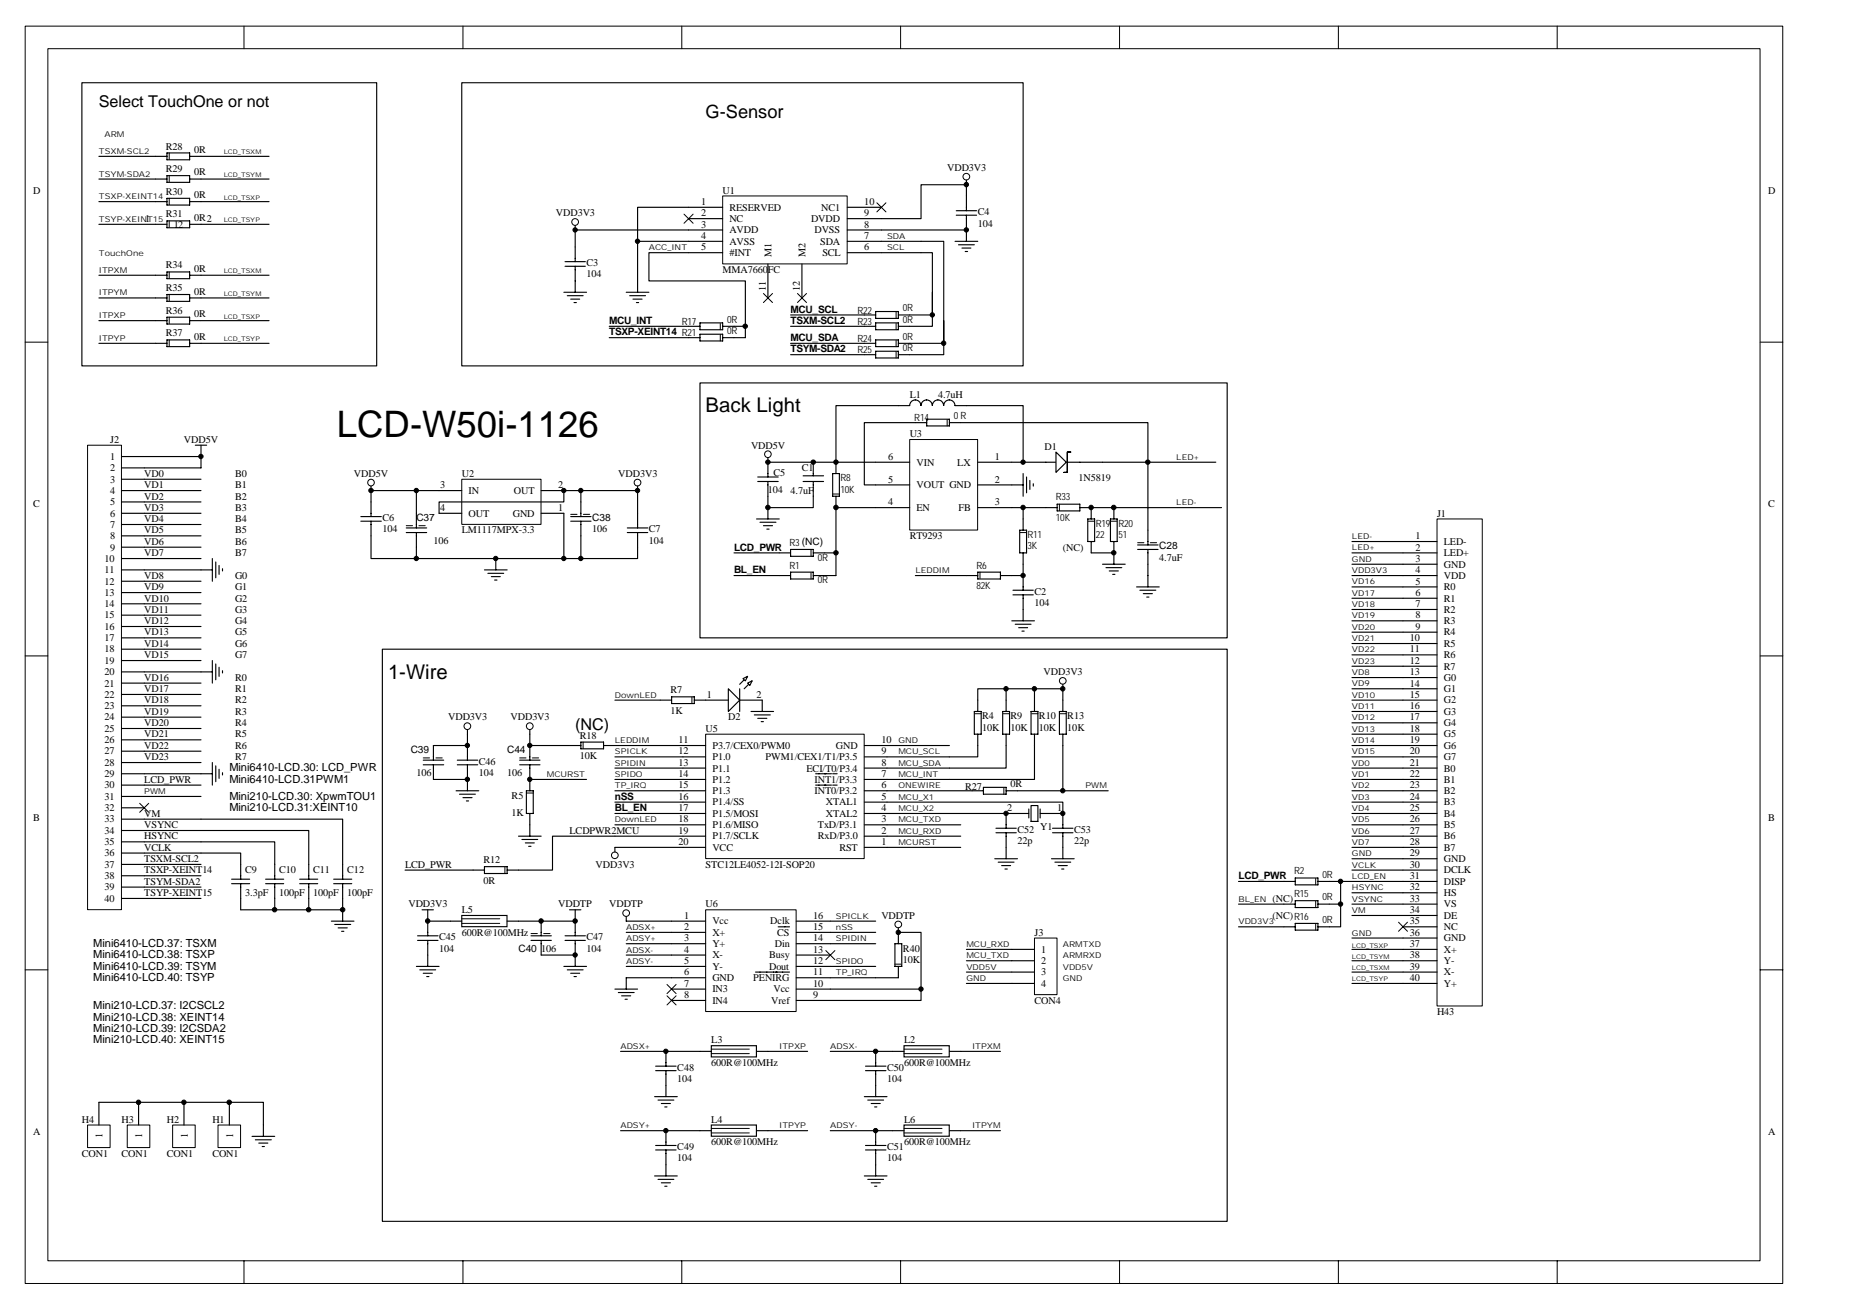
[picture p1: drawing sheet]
<svg xmlns="http://www.w3.org/2000/svg" width="297mm" height="210mm" viewBox="0 0 297 210" stroke-linecap="round" stroke-linejoin="round" font-family="sans-serif">
<g fill="none" stroke="#000" stroke-width=".16">
<path d="M4 4.2h282.1v201.7h-282.1zM7.7 7.8h274.7v194.4h-274.7zM39.2 4.2v3.6M74.3 4.2v3.6M109.4 4.2v3.6M144.5 4.2v3.6M179.7 4.2v3.6M214.8 4.2v3.6M249.9 4.2v3.6M4 54.9h3.7M282.5 54.9h3.6M4 105.2h3.7"/>
<path d="M282.5 105.2h3.6M4 155.6h3.7M282.5 155.6h3.6M39.2 202.3v3.6M74.3 202.3v3.6M109.4 202.3v3.6M144.5 202.3v3.6M179.7 202.3v3.6M214.8 202.3v3.6M249.9 202.3v3.6"/>
</g>
<g fill="none" stroke="#000" stroke-width=".18">
<path d="M31.3 71.4h1.9M32.3 71.4v1.8M32.3 91.4h1.8M34.1 89.6v3.6M34.6 90.1v2.6M35.2 90.7v1.4M35.7 91.2v.4M32.3 107.8h1.8M34.1 106v3.6M34.6 106.5v2.6M35.2 107v1.5M35.7 107.6v.3"/>
<path d="M32.3 124.1h1.8M34.1 122.3v3.6M34.6 122.9v2.5M35.2 123.4v1.5M35.7 124v.3M38.6 138.7v2.3M44.1 138.7v2.3M49.5 138.7v2.3M55 138.7v2.3M37.2 141h2.9M37.2 141.8h2.9M38.6 141.8v2.3"/>
<path d="M38.6 145.9h16.4v1.9M42.6 141h2.9M42.6 141.8h2.9M44.1 141.8v2.3M48.1 141h2.9M48.1 141.8h2.9M49.5 141.8v2.3M53.2 147.8h3.6M53.5 141h2.9M53.5 141.8h2.9M53.7 148.3h2.6M54.3 148.8h1.4"/>
<path d="M54.8 149.4h.4M55 141.8v2.3"/>
</g>
<path d="M14.1 71.4h5.4v74.5h-5.4z" fill="#fff"/>
<path d="M14.1 71.4h5.4v74.5h-5.4zM22.4 128.9l1.5 1.4M23.9 128.9l-1.5 1.4" fill="none" stroke="#000" stroke-width=".16"/>
<g fill="none" stroke="#000" stroke-width=".18">
<path d="M19.5 73.2h12.8v1.9h-12.8M19.5 76.9h12.8M19.5 78.7h12.8M19.5 80.5h12.8M19.5 82.3h12.8M19.5 84.1h12.8M19.5 86h12.8M19.5 87.8h12.8M19.5 89.6h12.8M19.5 91.4h12.8M19.5 93.2h12.8M19.5 95.1h12.8"/>
<path d="M19.5 96.9h12.8M19.5 98.7h12.8M19.5 100.5h12.8M19.5 102.3h12.8M19.5 104.1h12.8M19.5 106h12.8M19.5 107.8h12.8M19.5 109.6h12.8M19.5 111.4h12.8M19.5 113.2h12.8M19.5 115h12.8M19.5 116.9h12.8"/>
<path d="M19.5 118.7h12.8M19.5 120.5h12.8M19.5 122.3h12.8M19.5 124.1h12.8M19.5 125.9h12.8M19.5 127.8h3.7M19.5 129.6h3.7M19.5 131.4h12.8M19.5 133.2h12.8M19.5 135h12.8M19.5 136.8h12.8M19.5 138.7h12.8"/>
<path d="M19.5 140.5h12.8M19.5 142.3h12.8M19.5 144.1h12.8"/>
</g>
<path d="M35 180.5h3.6v3.6h-3.6z" fill="#fff"/>
<path d="M35 180.5h3.6v3.6h-3.6z" fill="none" stroke="#000" stroke-width=".16"/>
<path d="M36.8 176.8v3.7" fill="none" stroke="#000" stroke-width=".18"/>
<path d="M27.7 180.5h3.6v3.6h-3.6z" fill="#fff"/>
<path d="M27.7 180.5h3.6v3.6h-3.6z" fill="none" stroke="#000" stroke-width=".16"/>
<path d="M29.5 176.8v3.7" fill="none" stroke="#000" stroke-width=".18"/>
<path d="M14.1 180.5h3.6v3.6h-3.6z" fill="#fff"/>
<path d="M14.1 180.5h3.6v3.6h-3.6z" fill="none" stroke="#000" stroke-width=".16"/>
<path d="M15.9 176.8v3.7" fill="none" stroke="#000" stroke-width=".18"/>
<path d="M20.4 180.5h3.6v3.6h-3.6z" fill="#fff"/>
<g fill="none" stroke="#000" stroke-width=".16">
<path d="M20.4 180.5h3.6v3.6h-3.6z"/>
<circle cx="123.2" cy="72.9" r=".53"/>
</g>
<g fill="none" stroke="#000" stroke-width=".18">
<path d="M121.6 77.2h3.3M121.6 76.5h3.3M123.2 74.1h17.3M123.2 73.4v3.1M123.2 77.2v6M128.9 77.2h3.3M128.9 76.3h3.3M130.5 77.2v4.2h-7.3M130.5 74.1v2.2M133.6 76h1.1v3.6h-1.1zM134.2 79.6v1.8M146 65a.9 .9 0 0 1 .9-.8 .9 .9 0 0 1 .9 .8 .91 .91 0 0 1 .9-.8 .91 .91 0 0 1 .9 .8"/>
<path d="M146 65.1h-11.8v10.9M149.6 65a.9 .9 0 0 1 .9-.8 .9 .9 0 0 1 .9 .8M151.4 65a.9 .9 0 0 1 .9-.8 .9 .9 0 0 1 .9 .8M153.3 65.1h10.9v9h-1.8M162.4 77.8h1.8M164.2 76v3.6M164.2 74.1h12.7M164.7 76.5v2.6M165.3 77.1v1.4M165.8 77.6v.4M121.4 83.2h3.6M122 83.8h2.5"/>
<path d="M122.5 84.3h1.5M123.1 84.9h.3M140.5 81.4h-6.3v7.3M162.4 99.6h3.6M164.2 97.8v1.8M162.9 100.1h2.6M163.5 100.7h1.4M164 101.2h.4M23.2 127.8h9.1M32.3 136.8h6.3v1.9M32.3 135h11.8v3.7M32.3 133.2h17.2v5.5"/>
<path d="M32.3 131.4h22.7v7.3M22.2 176.8v3.7M40.4 182.3h3.7M41 182.8h2.5M41.5 183.4h1.5M42.1 183.9h.3M42.3 180.5v1.8"/>
</g>
<path d="M133.6 79.2h1.1" fill="none" stroke="#000" stroke-width=".16" stroke-dasharray="1 1 1 1 1 1 1 1"/>
<g fill="#fff" stroke="#000" stroke-width=".18">
<path d="M169.5 72.5l1.6 1.6-1.6 1.7z"/>
<path d="M171.3 72.5v3.3h-.6h.6v-3.3h.5z" fill-rule="evenodd"/>
</g>
<g fill="none" stroke="#000" stroke-width=".18">
<path d="M59.5 78v4.9M59.5 78.7h11M66.8 78.7v3.6M90.5 78.7h11.8M93.2 78.7v1.8M102.3 78v6.7M176.9 74.1h18.2M184.2 74.1v10.9M57.9 83.6h3.3M57.9 82.9h3.3M59.5 83.6v6h7.3M66.8 87.8v1.8"/>
<path d="M77.7 91.4h3.7M78.3 92h2.5M78.8 92.5h1.5M79.4 93h.4M79.6 89.6v1.8M93.2 86v3.6M100.7 85.4h3.2M100.7 84.7h3.2M102.3 85.4v4.2h-35.5M162.4 81.4h7.2M163.6 85h1.1v3.7h-1.1zM164.2 81.4v3.6"/>
<path d="M164.2 88.7v3.6M169.6 80.9h3.7v1.1h-3.7zM173.3 81.4h22.7M174.6 83.2h1.1v3.7h-1.1zM175.1 86.9v1.8h3.6M175.1 81.4v1.8M176.9 90.5h3.7M177.5 91.1h2.5M178 91.6h1.5M178.2 83.2h1.1v3.7h-1.1zM178.6 92.1h.3M178.7 81.4v1.8"/>
<path d="M178.7 86.9v3.6M182.4 94.1h3.6M182.9 94.7h2.6M183.5 95.2h1.4M184 95.8h.4M184.2 90.5v3.6"/>
</g>
<path d="M164.7 85.4h-1.1M170 80.9v1.1M175.7 83.6h-1.1M179.3 83.6h-1.1" fill="none" stroke="#000" stroke-width=".16" stroke-dasharray="1 1 1 1 1 1 1 1"/>
<g fill="none" stroke="#000" stroke-width=".16">
<circle cx="59.5" cy="77.4" r=".53"/>
<circle cx="102.3" cy="77.4" r=".54"/>
</g>
<path d="M74.1 76.9h12.7v7.2h-12.7z" fill="#fff"/>
<path d="M74.1 76.9h12.7v7.2h-12.7z" fill="none" stroke="#000" stroke-width=".16"/>
<path d="M70.5 78.7h3.6M86.8 78.7h3.7v1.8h-20v1.8h3.6M86.8 82.3h3.7v7.3M117.8 88.7h9.1M126.9 88.1h3.6v1.1h-3.6zM130.5 88.7h1.8" fill="none" stroke="#000" stroke-width=".18"/>
<path d="M130.2 89.2v-1.1" fill="none" stroke="#000" stroke-width=".16" stroke-dasharray="1 1 1 1 1 1 1 1"/>
<path d="M113.3 146h14.5v16.3h-14.5z" fill="#fff"/>
<g fill="none" stroke="#000" stroke-width=".16">
<path d="M113.2 145.9h14.6v16.4h-14.6z"/>
<circle cx="100.5" cy="146.5" r=".54"/>
<circle cx="144.2" cy="148.3" r=".54"/>
</g>
<g fill="none" stroke="#000" stroke-width=".18">
<path d="M98.7 158.7h3.6M99.2 159.2h2.6M99.8 159.7h1.4M100.5 147v.8h12.7M100.5 149.6h12.7M100.5 151.4h12.7M100.5 153.2h12.7M100.5 155h12.7M107.8 158.7h5.4M113.2 156.8h-12.7v1.9M121.2 155.9h5.5M124.9 148.7h1.8"/>
<path d="M127.8 147.8h12.7M127.8 149.6h12.7M127.8 151.4h12.7M127.8 153.2h5.4M127.8 155h12.7M127.8 156.8h12.7M127.8 158.7h5.4M144.2 148.8v.8M100.3 160.3h.4M107.8 160.5h5.4M127.8 160.5h16.4"/>
</g>
<path d="M113.3 117.8h25.4v19.9h-25.4z" fill="#fff"/>
<g fill="none" stroke="#000" stroke-width=".16">
<path d="M113.2 117.8h25.5v19.9h-25.5z"/>
<circle cx="75" cy="116.5" r=".54"/>
<circle cx="85" cy="116.5" r=".54"/>
<circle cx="98.7" cy="137.2" r=".54"/>
</g>
<g fill="none" stroke="#000" stroke-width=".18">
<path d="M69.6 119.6h5.4M75 117.1v.7M85 117.1v.7M98.7 119.6h14.5M113.2 112.3h3.7M118.7 112.3h3.6M138.7 119.6h13.7M69.6 125h5.4v1.9M73.2 126.9h3.6M73.7 127.4h2.6M74.3 128h1.5M74.8 128.5h.4"/>
<path d="M83.2 134.1h3.6M83.8 134.7h2.5M84.3 135.2h1.4M84.8 135.8h.4M85 125h9.1M85 132.3v1.8M98.7 134.1h14.5M98.7 132.3h14.5M98.7 130.5h14.5M98.7 128.7h14.5M98.7 126.9h14.5M98.7 125h14.5"/>
<path d="M98.7 123.2h14.5M98.7 121.4h14.5M113.2 135.9h-14.5v.8M130.9 125.9h2.5M130.9 124.1h2.5M133.6 125.9h.7M133.6 124.1h.7M138.7 128.7h31.9v1.8h-3.7M138.7 135.9h15.5M138.7 134.1h15.5M138.7 132.3h15.5M138.7 130.5h26.4"/>
<path d="M138.7 126.9h3.6M138.7 125h3.6M138.7 123.2h3.6M138.7 121.4h13.7M159.6 137.8h3.7M160.2 138.3h2.5M160.7 138.9h1.5M161.3 139.4h.3M161.5 135.9v1.9M165.1 129.8v1.4M165.5 129.2h1.1v2.6h-1.1zM166.9 129.8v1.4"/>
<path d="M168.7 137.8h3.7M169.3 138.3h2.5M169.8 138.9h1.5M170.4 139.4h.3M170.6 135.9v1.9"/>
</g>
<path d="M116.9 110.5l1.8 1.8-1.8 1.8z" fill="#fff" stroke="#000" stroke-width=".18"/>
<path d="M120 108.5l-1.3 1.3M120.7 109.2l-1.3 1.3" fill="none" stroke="#000" stroke-width=".18"/>
<g fill="#fff" stroke="#000" stroke-width=".18">
<path d="M120 109.6l.7-.4-.4 .8z"/>
<path d="M119.2 108.9l.8-.4-.4 .7z"/>
</g>
<g fill="none" stroke="#000" stroke-width=".18">
<path d="M118.7 110.5v3.6M120.5 114.1h3.6M121 114.7h2.6M121.6 115.2h1.5M122.1 115.8h.4M122.3 112.3v1.8M66.8 155h3.7M67.4 155.6h2.5M67.7 145.9h1.9M67.9 156.1h1.5M68.5 156.7h.3M68.6 145.9v1.9h5.5"/>
<path d="M68.6 153.2v1.8M74.1 146.9h7.3v1.8h-7.3zM86.8 153.2h5.5v1.8M90.5 155h3.6M91 155.6h2.6M91.4 145.9h1.8M91.6 156.1h1.4M92.1 156.7h.4M92.3 145.9v1.9h-10.9M99.6 168.7h14.5M105 175.9h3.7M105.6 176.5h2.5"/>
<path d="M106.1 177h1.5M106.7 177.6h.3M106.9 174.1v1.8M114.1 167.7h7.3v1.8h-7.3zM121.4 168.7h8.2M133.2 168.7h11.9M138.7 175.9h3.6M139.3 176.5h2.5M139.8 177h1.5M140.4 177.6h.3M140.5 174.1v1.8M145.1 167.7h7.2v1.8h-7.2z"/>
<path d="M152.4 168.7h8.1M99.6 181.4h14.5M105 188.6h3.7M105.6 189.2h2.5M106.1 189.7h1.5M106.7 190.3h.3M106.9 186.8v1.8M114.1 180.5h7.3v1.8h-7.3zM121.4 181.4h8.2M133.2 181.4h11.9M138.7 188.6h3.6M139.3 189.2h2.5"/>
<path d="M139.8 189.7h1.5M140.4 190.3h.3M140.5 186.8v1.8M145.1 180.5h7.2v1.8h-7.2zM152.4 181.4h8.1"/>
</g>
<path d="M74.1 147.4h7.3M74.1 148.1h7.3M114.1 168.3h7.3M114.1 169h7.3M145.1 168.3h7.3M145.1 169h7.3M114.1 181h7.3M114.1 181.7h7.3M145.1 181h7.3M145.1 181.7h7.3" fill="none" stroke="#000" stroke-width=".16" stroke-dasharray="6.1 2"/>
<path d="M166 150.5h3.6v9.1h-3.6z" fill="#fff"/>
<g fill="none" stroke="#000" stroke-width=".16">
<path d="M107 159.7l1.5 1.5M107 157.9l1.5 1.5M108.5 159.7l-1.5 1.5M108.5 157.9l-1.5 1.5M132.5 152.5l1.5 1.4M134 152.5l-1.5 1.4M166 150.5h3.6v9.1h-3.6z"/>
<circle cx="170.6" cy="109.2" r=".54"/>
</g>
<g fill="none" stroke="#000" stroke-width=".18">
<path d="M13.1 13.3h47.3v45.4h-47.3zM15.9 25.1h10.9M15.9 28.7h10.9M15.9 32.3h10.9M15.9 36h10.9M26.8 24.5h3.6v1.1h-3.6zM26.8 28.2h3.6v1.1h-3.6zM26.8 31.8h3.6v1.1h-3.6zM26.8 35.4h3.6v1.1h-3.6zM30.4 25.1h12.8M30.4 28.7h12.8M30.4 32.3h12.8"/>
<path d="M30.4 36h12.8M15.9 44.2h10.9M15.9 47.8h10.9M15.9 51.4h10.9M15.9 55.1h10.9M26.8 43.6h3.6v1.1h-3.6zM26.8 47.2h3.6v1.1h-3.6zM26.8 50.9h3.6v1.1h-3.6zM26.8 54.5h3.6v1.1h-3.6zM30.4 44.2h12.8M30.4 47.8h12.8M30.4 51.4h12.8"/>
<path d="M30.4 55.1h12.8M65.2 85.4h3.3M65.2 84.7h3.3M66.8 82.3v2.4M66.8 85.4v2.4M91.6 83.6h3.2M91.6 82.9h3.2M93.2 80.5v2.4M93.2 83.6v2.4M117.8 92.3h9.1M126.9 91.8h3.6v1.1h-3.6zM132.3 88.7h1.9v3.6h-3.7"/>
<path d="M146.9 92.3h10M156.9 91.8h3.6v1.1h-3.6zM160.5 92.3h3.7v2.4M162.6 95.4h3.2M162.6 94.7h3.2M164.2 95.4v2.4M182.6 88.1h3.2M182.6 87.4h3.2M184.2 85v2.4M184.2 88.1v2.4M69.6 119.6v2.3M75 117.8v4.1"/>
<path d="M85 117.8v4.1M85 119.6h8.2M93.2 119h3.7v1.1h-3.7zM96.9 119.6h1.8M98.7 112.3h9.1M107.8 111.8h3.6v1.1h-3.6zM111.4 112.3h1.8M156.4 114.1h1.1v3.7h-1.1zM156.9 112.3v1.8M156.9 117.8v1.8M170 114.1h1.1v3.7h-1.1zM170.6 109.8v.7"/>
<path d="M170.6 112.3v1.8M170.6 117.8v1.8M65 139.6h12.7M67.9 122.7h3.3M67.9 121.9h3.3M69.6 122.7v2.3M73.4 122.7h3.3M73.4 121.9h3.3M75 122.7v2.3M77.7 139h3.7v1.1h-3.7zM83.4 122.7h3.3M83.4 121.9h3.3"/>
<path d="M84.5 126.9h1.1v3.6h-1.1zM85 122.7v4.2M85 130.5v1.8M98.7 134.1h-10v5.5h-7.3M142.3 126.9h15.5M142.3 123.2h10.1M157.8 126.3h3.7v1.1h-3.7zM159.8 133.6h3.3M159.8 132.9h3.3M161.5 126.9h1.8M161.5 130.5v2.4M161.5 133.6v2.3"/>
<path d="M168.9 133.6h3.3M168.9 132.9h3.3M170.6 130.5v2.4M170.6 133.6v2.3M38.6 144.1v1.8M44.1 144.1v1.8M49.5 144.1v1.8M55 144.1v1.8M67 150.9h3.3M67 150.1h3.3M68.6 147.8v2.3M68.6 150.9v2.3"/>
<path d="M85.2 150.9h3.3M85.2 150.1h3.3M86.8 147.8v2.3M86.8 150.9v2.3M90.7 150.9h3.2M90.7 150.1h3.2M92.3 147.8v2.3M92.3 150.9v2.3M143.6 151.4h1.1v3.6h-1.1zM144.2 151.4v-1.8h3.6v9.1h-14.6M144.2 155v1.8h-3.7M147.8 158.7v1.8h-3.6"/>
<path d="M155.1 152.3h10.9M155.1 154.1h10.9M155.1 155.9h10.9M155.1 157.8h10.9M15.9 176.8h26.4v3.7M105.2 171.7h3.3M105.2 171h3.3M106.9 168.7v2.3M106.9 171.7v2.4M138.9 171.7h3.3M138.9 171h3.3M140.5 168.7v2.3"/>
<path d="M140.5 171.7v2.4M105.2 184.5h3.3M105.2 183.7h3.3M106.9 181.4v2.3M106.9 184.5v2.3M138.9 184.5h3.3M138.9 183.7h3.3M140.5 181.4v2.3M140.5 184.5v2.3"/>
</g>
<g fill="none" stroke="#000" stroke-width=".16" stroke-dasharray="1 1 1 1 1 1 1 1">
<path d="M27.2 24.5v1.1M27.2 28.2v1.1M27.2 31.8v1.1M27.2 35.4v1.1M27.2 43.6v1.1M27.2 47.2v1.1M27.2 50.9v1.1M27.2 54.5v1.1M65.2 84.3h3.3M91.6 82.5h3.2M130.2 92.9v-1.1M157.3 91.8v1.1"/>
<path d="M182.6 87.1h3.2M93.6 119v1.1M111 112.9v-1.1M157.5 114.5h-1.1M171.1 114.5h-1.1M67.9 121.6h3.3M83.4 121.6h3.3M85.6 127.2h-1.1M161.1 127.4v-1.1M81 140.1v-1.1M85.2 149.8h3.3M143.6 154.7h1.1"/>
</g>
<path d="M230.6 83.3h7.3v78.1h-7.3z" fill="#fff"/>
<path d="M230.6 83.2h7.3v78.2h-7.3zM224.4 147.9l1.5 1.5M225.9 147.9l-1.5 1.5" fill="none" stroke="#000" stroke-width=".16"/>
<g fill="none" stroke="#000" stroke-width=".18">
<path d="M217 86.9h13.6M217 88.7h13.6M217 90.5h13.6M217 92.3h13.6M217 94.1h13.6M217 96h13.6M217 97.8h13.6M217 99.6h13.6M61.4 104.1h135.5v91.8h-135.5zM217 101.4h13.6M217 103.2h13.6M217 105.1h13.6"/>
<path d="M217 106.9h13.6M217 108.7h13.6M217 110.5h13.6M217 112.3h13.6M217 114.1h13.6M217 116h13.6M217 117.8h13.6M217 119.6h13.6M142.3 125h10.1M217 121.4h13.6M217 123.2h13.6M217 125h13.6"/>
<path d="M217 126.9h13.6M217 128.7h13.6M217 130.5h13.6M217 132.3h13.6M217 134.1h13.6M217 135.9h13.6M217 137.8h13.6M217 139.6h13.6M198.8 141.4h9.1M207.9 140.8h3.6v1.1h-3.6zM211.5 141.4h19.1M217 143.2h13.6"/>
<path d="M217 145h13.6M217 146.9h13.6M217 150.5h13.6M217 152.3h13.6M217 154.1h13.6M217 155.9h13.6M217 157.8h13.6M225.1 148.7h5.5"/>
</g>
<g fill="#000" stroke="#000" stroke-width=".16">
<circle cx="32.2" cy="73.2" r=".35"/>
<circle cx="59.5" cy="78.7" r=".36"/>
<circle cx="66.8" cy="78.7" r=".35"/>
<circle cx="90.5" cy="78.7" r=".35"/>
<circle cx="93.2" cy="78.7" r=".35"/>
<circle cx="102.3" cy="78.7" r=".35"/>
<circle cx="123.2" cy="74.1" r=".36"/>
<circle cx="130.5" cy="74.1" r=".36"/>
<circle cx="66.8" cy="89.6" r=".35"/>
<circle cx="79.5" cy="89.6" r=".35"/>
<circle cx="90.5" cy="89.6" r=".35"/>
<circle cx="93.2" cy="89.6" r=".35"/>
<circle cx="123.2" cy="81.4" r=".36"/>
<circle cx="134.2" cy="88.7" r=".36"/>
<circle cx="164.2" cy="81.4" r=".36"/>
<circle cx="164.2" cy="92.3" r=".35"/>
<circle cx="75" cy="119.6" r=".35"/>
<circle cx="85" cy="119.6" r=".35"/>
<circle cx="75" cy="125" r=".35"/>
<circle cx="85" cy="125" r=".35"/>
<circle cx="161.4" cy="130.5" r=".35"/>
<circle cx="170.5" cy="130.5" r=".35"/>
<circle cx="44.1" cy="145.9" r=".36"/>
<circle cx="49.5" cy="145.9" r=".36"/>
<circle cx="55" cy="145.9" r=".36"/>
<circle cx="68.6" cy="147.7" r=".36"/>
<circle cx="86.8" cy="147.7" r=".36"/>
<circle cx="92.3" cy="147.7" r=".36"/>
<circle cx="92.3" cy="153.2" r=".35"/>
<circle cx="144.1" cy="149.6" r=".36"/>
<circle cx="147.8" cy="158.7" r=".35"/>
<circle cx="22.2" cy="176.8" r=".36"/>
<circle cx="29.5" cy="176.8" r=".36"/>
<circle cx="36.8" cy="176.8" r=".36"/>
<circle cx="106.9" cy="168.6" r=".35"/>
<circle cx="140.5" cy="168.6" r=".35"/>
<circle cx="106.9" cy="181.4" r=".35"/>
<circle cx="140.5" cy="181.4" r=".35"/>
</g>
<path d="M211.1 141.9v-1.1" fill="none" stroke="#000" stroke-width=".16" stroke-dasharray="1 1 1 1 1 1 1 1"/>
<path d="M116 31.5h20v10.8h-20z" fill="#fff"/>
<g fill="none" stroke="#000" stroke-width=".16">
<path d="M109.8 34.4l1.4 1.4M111.2 34.4l-1.4 1.4M116 31.4h20v10.9h-20zM140.7 32.5l1.5 1.5M142.2 32.5l-1.5 1.5M122.5 47.1l1.5 1.4M124 47.1l-1.5 1.4M128 47.1l1.4 1.4M129.4 47.1l-1.4 1.4"/>
<circle cx="92.3" cy="35.6" r=".54"/>
<circle cx="155.1" cy="28.3" r=".54"/>
</g>
<g fill="none" stroke="#000" stroke-width=".18">
<path d="M74.1 13.3h90.1v45.4h-90.1zM92.3 36.2v.7M102.3 38.7h13.7M110.5 35.1h5.5M116 33.3h-13.7v13.6M116 36.9h-23.7v5.1M136 33.3h5.4M136 36.9h19.1M136 38.7h11.8M153.3 38.7h3.6M153.5 34.5h3.2M153.5 33.8h3.2"/>
<path d="M153.8 39.3h2.6M154.4 39.8h1.4M155.1 29.6h-7.3v5.5h-11.8M155.1 28.9v4.9M155.1 34.5v4.2M90.5 46.9h3.6M90.7 42.7h3.2M90.7 42h3.2M91 47.4h2.6M91.6 48h1.4M92.1 48.5h.4M92.3 42.7v4.2"/>
<path d="M100.5 46.9h3.6M101 47.4h2.6M101.6 48h1.4M102.1 48.5h.4M110.5 40.5h5.5M123.2 42.4v5.4M128.7 42.4v5.4M136 40.5h11.8M154.9 40.3h.4M112.3 61.4h84.6v40.9h-84.6zM156.9 119.6v1.8h-4.5M156.9 112.3v-1.8h13.7v1.8"/>
<path d="M160.9 114.1h1.1v3.7h-1.1zM161.5 117.8v5.4h-9.1M161.5 110.5v3.6M165.5 114.1h1.1v3.7h-1.1zM166 117.8v7.2h-13.6M166 110.5v3.6M170.6 119.6v7.3h-7.3M170.6 126.9h7.2"/>
</g>
<g fill="#000" stroke="#000" stroke-width=".16">
<circle cx="92.3" cy="36.9" r=".35"/>
<circle cx="102.3" cy="38.7" r=".35"/>
<circle cx="155.1" cy="29.6" r=".36"/>
<circle cx="155.1" cy="36.9" r=".35"/>
<circle cx="161.4" cy="110.5" r=".36"/>
<circle cx="166" cy="110.5" r=".36"/>
<circle cx="170.5" cy="110.5" r=".36"/>
<circle cx="170.5" cy="126.8" r=".35"/>
</g>
<path d="M162 114.5h-1.1M166.6 114.5h-1.1" fill="none" stroke="#000" stroke-width=".16" stroke-dasharray="1 1 1 1 1 1 1 1"/>
<path d="M146 70.5h10.9v14.5h-10.9z" fill="#fff"/>
<path d="M146 70.5h10.9v14.5h-10.9z" fill="none" stroke="#000" stroke-width=".16"/>
<g fill="none" stroke="#000" stroke-width=".18">
<path d="M147.8 38.7h3.6v16.4h-7.2M97.8 52.3h14.5M97.8 54.2h14.5M110.5 40.5h-6.4v4.6h15.5v9.1h-3.6M112.3 51.8h3.7v1.1h-3.7zM112.3 53.6h3.7v1.1h-3.7zM116 52.3h3.6M126.9 50.5h13.6M126.9 52.3h13.6M126.9 55.1h13.6M126.9 56.9h13.6M140.5 50h3.7v1.1h-3.7z"/>
<path d="M140.5 51.8h3.7v1.1h-3.7zM140.5 54.5h3.7v1.1h-3.7zM140.5 56.3h3.7v1.1h-3.7zM147.8 40.5h1.8v10h-5.4M149.6 46.9v5.4h-5.4M151.4 51.4v5.5h-7.2M140.5 74.1h5.5M148.7 67.8h-10v10h7.3M148.7 67.2h3.7v1.1h-3.7zM152.4 67.8h31.8v6.3M156.9 74.1h5.5M156.9 77.8h5.5"/>
<path d="M140.5 81.4h5.5M156.9 81.4h5.5M198.8 145h9.1M198.8 148.7h9.1M207.9 144.5h3.6v1.1h-3.6zM207.9 148.1h3.6v1.1h-3.6zM211.5 145h3.6M215.1 141.4v7.3h-3.6"/>
</g>
<g fill="#000" stroke="#000" stroke-width=".16">
<circle cx="119.6" cy="52.3" r=".36"/>
<circle cx="149.6" cy="50.5" r=".35"/>
<circle cx="151.4" cy="55.1" r=".36"/>
<circle cx="134.2" cy="74.1" r=".36"/>
<circle cx="164.2" cy="74.1" r=".35"/>
<circle cx="184.2" cy="74.1" r=".36"/>
<circle cx="134.1" cy="81.4" r=".36"/>
<circle cx="175.1" cy="81.4" r=".36"/>
<circle cx="178.7" cy="81.4" r=".36"/>
<circle cx="178.7" cy="88.7" r=".36"/>
<circle cx="215.1" cy="141.4" r=".35"/>
<circle cx="215.1" cy="145" r=".35"/>
</g>
<path d="M115.6 52.9v-1.1M115.6 54.7v-1.1M143.8 51.1v-1.1M143.8 52.9v-1.1M143.8 55.6v-1.1M143.8 57.4v-1.1M152 68.3v-1.1M211.1 145.6v-1.1M211.1 149.2v-1.1" fill="none" stroke="#000" stroke-width=".16" stroke-dasharray="1 1 1 1 1 1 1 1"/>
<text font-size="5.9" x="54.1" y="70.2">LCD-W50i-1126</text>
<g font-size="3.3">
<text x="113.2" y="66.2">Back Light</text>
<text x="62.3" y="108.9">1-Wire</text>
</g>
<text font-size="2.9" x="113.2" y="19">G-Sensor</text>
<g font-size="2.6">
<text x="15.9" y="17.2">Select TouchOne or not</text>
<text x="92.3" y="117.2">(NC)</text>
</g>
<g font-size="1.8">
<text x="36.8" y="123.7">Mini6410-LCD.30: LCD_PWR</text>
<text x="36.8" y="125.5">Mini6410-LCD.31PWM1</text>
<text x="36.8" y="128.3">Mini210-LCD.30: XpwmTOU1</text>
<text x="36.8" y="130.1">Mini210-LCD.31:XEINT10</text>
<text x="15" y="151.9">Mini6410-LCD.37: TSXM</text>
<text x="15" y="153.7">Mini6410-LCD.38: TSXP</text>
<text x="15" y="155.5">Mini6410-LCD.39: TSYM</text>
<text x="15" y="157.3">Mini6410-LCD.40: TSYP</text>
<text x="15" y="161.9">Mini210-LCD.37: I2CSCL2</text>
<text x="15" y="163.7">Mini210-LCD.38: XEINT14</text>
<text x="15" y="165.5">Mini210-LCD.39: I2CSDA2</text>
<text x="15" y="167.3">Mini210-LCD.40: XEINT15</text>
</g>
<g font-size="1.6">
<text x="26.6" y="24">R28</text>
<text x="26.6" y="27.6">R29</text>
<text x="31.2" y="24.5">0R</text>
<text x="31.2" y="28.2">0R</text>
<text x="152" y="27.4">VDD3V3</text>
<text x="5.3" y="31.1">D</text>
<text x="23.3" y="35.6">1</text>
<text x="26.6" y="31.2">R30</text>
<text x="26.6" y="34.9">R31</text>
<text x="31.2" y="31.8">0R</text>
<text x="31.2" y="35.4">0R2</text>
<text x="89.2" y="34.7">VDD3V3</text>
<text x="112.5" y="32.9">1</text>
<text x="112.5" y="34.7">2</text>
<text x="116" y="31.1">U1</text>
<text x="117" y="33.8">RESERVED</text>
<text x="117" y="35.6">NC</text>
<text x="130.2" y="35.6">DVDD</text>
<text x="131.8" y="33.8">NC1</text>
<text x="138.7" y="34.7">9</text>
<text x="138.7" y="32.9">10</text>
<text x="156.9" y="34.5">C4</text>
<text x="283.7" y="31.1">D</text>
<text x="27.9" y="36.5">12</text>
<text x="112.5" y="36.5">3</text>
<text x="112.5" y="38.3">4</text>
<text x="112.5" y="40.2">5</text>
<text x="117" y="37.4">AVDD</text>
<text x="117" y="39.2">AVSS</text>
<text x="117" y="41.1">#INT</text>
<text x="123.8" y="41.3" transform="rotate(-90 123.8 41.3)">M1</text>
<text x="129.3" y="41.3" transform="rotate(-90 129.3 41.3)">M2</text>
<text x="130.7" y="37.4">DVSS</text>
<text x="131.6" y="39.2">SDA</text>
<text x="132" y="41.1">SCL</text>
<text x="138.7" y="40.2">6</text>
<text x="138.7" y="36.5">8</text>
<text x="138.7" y="38.3">7</text>
<text x="156.9" y="36.3">104</text>
<text x="26.6" y="43.1">R34</text>
<text x="26.6" y="46.7">R35</text>
<text x="31.2" y="43.6">0R</text>
<text x="31.2" y="47.2">0R</text>
<text x="94.1" y="42.7">C3</text>
<text x="94.1" y="44.5">104</text>
<text x="116" y="43.8">MMA7660FC</text>
<text x="122.9" y="46.7" transform="rotate(-90 122.9 46.7)">11</text>
<text x="128.4" y="46.7" transform="rotate(-90 128.4 46.7)">12</text>
<text x="26.6" y="50.3">R36</text>
<text x="26.6" y="54">R37</text>
<text x="31.2" y="50.9">0R</text>
<text x="97.8" y="52">MCU_INT</text>
<text x="97.8" y="53.8">TSXP-XEINT14 R21</text>
<text x="109.4" y="52.1">R17</text>
<text x="116.7" y="51.8">0R</text>
<text x="116.7" y="53.6">0R</text>
<text x="126.9" y="50.1">MCU_SCL</text>
<text x="126.9" y="52">TSXM-SCL2</text>
<text x="137.6" y="50.3">R22</text>
<text x="137.6" y="52.1">R23</text>
<text x="144.9" y="50">0R</text>
<text x="144.9" y="51.8">0R</text>
<text x="31.2" y="54.5">0R</text>
<text x="126.9" y="54.7">MCU_SDA</text>
<text x="126.9" y="56.5">TSYM-SDA2</text>
<text x="137.6" y="54.8">R24</text>
<text x="137.6" y="56.7">R25</text>
<text x="144.9" y="54.5">0R</text>
<text x="144.9" y="56.3">0R</text>
<text x="146" y="63.8">L1</text>
<text x="150.5" y="63.8">4.7uH</text>
<text x="17.7" y="71.1">J2</text>
<text x="29.5" y="71.1">VDD5V</text>
<text x="120.5" y="71.9">VDD5V</text>
<text x="146" y="70.1">U3</text>
<text x="146.7" y="67.6">R14</text>
<text x="153.1" y="67.2">0 R</text>
<text x="17.7" y="73.8">1</text>
<text x="17.7" y="75.6">2</text>
<text x="17.7" y="77.4">3</text>
<text x="23.2" y="76.5">VD0</text>
<text x="37.7" y="76.5">B0</text>
<text x="56.8" y="76.5">VDD5V</text>
<text x="74.1" y="76.5">U2</text>
<text x="99.2" y="76.5">VDD3V3</text>
<text x="124.1" y="76.3">C5</text>
<text x="128.7" y="75.6">C1</text>
<text x="134.9" y="77.2">R8</text>
<text x="142.5" y="77.4">5</text>
<text x="142.5" y="73.8">6</text>
<text x="147.1" y="74.7">VIN</text>
<text x="153.6" y="74.7">LX</text>
<text x="159.6" y="73.8">1</text>
<text x="159.6" y="77.4">2</text>
<text x="167.6" y="72.1">D1</text>
<text x="173.1" y="77.2">1N5819</text>
<text x="5.3" y="81.4">C</text>
<text x="17.7" y="79.2">4</text>
<text x="17.7" y="81">5</text>
<text x="17.7" y="82.9">6</text>
<text x="23.2" y="78.3">VD1</text>
<text x="23.2" y="80.1">VD2</text>
<text x="23.2" y="82">VD3</text>
<text x="23.2" y="83.8">VD4</text>
<text x="37.7" y="78.3">B1</text>
<text x="37.7" y="80.1">B2</text>
<text x="37.7" y="82">B3</text>
<text x="37.7" y="83.8">B4</text>
<text x="61.4" y="83.6">C6</text>
<text x="66.8" y="83.6">C37</text>
<text x="70.7" y="78.3">3</text>
<text x="70.7" y="82">4</text>
<text x="75.2" y="79.2">IN</text>
<text x="75.2" y="82.9">OUT</text>
<text x="82.3" y="82.9">GND</text>
<text x="82.5" y="79.2">OUT</text>
<text x="89.6" y="82">1</text>
<text x="89.6" y="78.3">2</text>
<text x="95" y="83.6">C38</text>
<text x="123.2" y="79">104</text>
<text x="126.9" y="79.2">4.7uF</text>
<text x="134.9" y="79">10K</text>
<text x="142.5" y="81">4</text>
<text x="147.1" y="82">EN</text>
<text x="147.1" y="78.3">VOUT GND</text>
<text x="153.8" y="82">FB</text>
<text x="159.6" y="81">3</text>
<text x="169.5" y="80.3">R33</text>
<text x="169.5" y="83.6">10K</text>
<text x="230.6" y="82.9">J1</text>
<text x="283.7" y="81.4">C</text>
<text x="17.7" y="84.7">7</text>
<text x="17.7" y="86.5">8</text>
<text x="17.7" y="88.3">9</text>
<text x="23.2" y="85.6">VD5</text>
<text x="23.2" y="87.4">VD6</text>
<text x="23.2" y="89.2">VD7</text>
<text x="37.7" y="85.6">B5</text>
<text x="37.7" y="87.4">B6</text>
<text x="37.7" y="89.2">B7</text>
<text x="61.4" y="85.4">104</text>
<text x="69.6" y="87.2">106</text>
<text x="74.1" y="85.6">LM1117MPX-3.3</text>
<text x="95" y="85.4">106</text>
<text x="104.1" y="85.4">C7</text>
<text x="104.1" y="87.2">104</text>
<text x="117.8" y="88.3">LCD_PWR</text>
<text x="126.7" y="87.6">R3(NC)</text>
<text x="131.3" y="89.9">0R</text>
<text x="146" y="86.5">RT9293</text>
<text x="164.9" y="86.3">R11</text>
<text x="164.9" y="88.1">3K</text>
<text x="170.6" y="88.3">(NC)</text>
<text x="175.8" y="84.5">R19</text>
<text x="175.8" y="86.3">22</text>
<text x="179.5" y="84.5">R20</text>
<text x="179.5" y="86.3">51</text>
<text x="186" y="88.1">C28</text>
<text x="186" y="90">4.7uF</text>
<text x="227.2" y="86.5">1</text>
<text x="227.2" y="88.3">2</text>
<text x="231.7" y="87.4">LED-</text>
<text x="231.7" y="89.2">LED+</text>
<text x="16.8" y="90.1">10</text>
<text x="16.8" y="91.9">11</text>
<text x="16.8" y="93.8">12</text>
<text x="16.8" y="95.6">13</text>
<text x="23.2" y="92.9">VD8</text>
<text x="23.2" y="94.7">VD9</text>
<text x="37.7" y="92.9">G0</text>
<text x="37.7" y="94.7">G1</text>
<text x="117.8" y="91.9">BL_EN</text>
<text x="126.7" y="91.2">R1</text>
<text x="131.3" y="93.6">0R</text>
<text x="156.7" y="91.2">R6</text>
<text x="156.7" y="94.5">82K</text>
<text x="166" y="95.4">C2</text>
<text x="227.2" y="90.1">3</text>
<text x="227.2" y="91.9">4</text>
<text x="227.2" y="93.8">5</text>
<text x="227.2" y="95.6">6</text>
<text x="231.7" y="91">GND</text>
<text x="231.7" y="92.9">VDD</text>
<text x="231.7" y="94.7">R0</text>
<text x="16.8" y="97.4">14</text>
<text x="16.8" y="99.2">15</text>
<text x="16.8" y="101">16</text>
<text x="23.2" y="96.5">VD10</text>
<text x="23.2" y="98.3">VD11</text>
<text x="23.2" y="100.1">VD12</text>
<text x="23.2" y="101.9">VD13</text>
<text x="37.7" y="96.5">G2</text>
<text x="37.7" y="98.3">G3</text>
<text x="37.7" y="100.1">G4</text>
<text x="37.7" y="101.9">G5</text>
<text x="166" y="97.2">104</text>
<text x="227.2" y="97.4">7</text>
<text x="227.2" y="99.2">8</text>
<text x="227.2" y="101">9</text>
<text x="231.7" y="96.5">R1</text>
<text x="231.7" y="98.3">R2</text>
<text x="231.7" y="100.1">R3</text>
<text x="231.7" y="101.9">R4</text>
<text x="16.8" y="102.8">17</text>
<text x="16.8" y="104.7">18</text>
<text x="16.8" y="106.5">19</text>
<text x="23.2" y="103.8">VD14</text>
<text x="23.2" y="105.6">VD15</text>
<text x="37.7" y="103.8">G6</text>
<text x="37.7" y="105.6">G7</text>
<text x="226.2" y="102.8">10</text>
<text x="226.2" y="104.7">11</text>
<text x="226.2" y="106.5">12</text>
<text x="231.7" y="103.8">R5</text>
<text x="231.7" y="105.6">R6</text>
<text x="231.7" y="107.4">R7</text>
<text x="16.8" y="108.3">20</text>
<text x="16.8" y="110.1">21</text>
<text x="16.8" y="111.9">22</text>
<text x="16.8" y="113.7">23</text>
<text x="23.2" y="109.2">VD16</text>
<text x="23.2" y="111">VD17</text>
<text x="23.2" y="112.8">VD18</text>
<text x="37.7" y="109.2">R0</text>
<text x="37.7" y="111">R1</text>
<text x="37.7" y="112.8">R2</text>
<text x="107.6" y="111.2">R7</text>
<text x="113.4" y="111.9">1</text>
<text x="121.4" y="111.9">2</text>
<text x="167.5" y="108.3">VDD3V3</text>
<text x="226.2" y="108.3">13</text>
<text x="226.2" y="110.1">14</text>
<text x="226.2" y="111.9">15</text>
<text x="226.2" y="113.7">16</text>
<text x="231.7" y="109.2">G0</text>
<text x="231.7" y="111">G1</text>
<text x="231.7" y="112.8">G2</text>
<text x="16.8" y="115.6">24</text>
<text x="16.8" y="117.4">25</text>
<text x="16.8" y="119.2">26</text>
<text x="23.2" y="114.7">VD19</text>
<text x="23.2" y="116.5">VD20</text>
<text x="23.2" y="118.3">VD21</text>
<text x="37.7" y="114.7">R3</text>
<text x="37.7" y="116.5">R4</text>
<text x="37.7" y="118.3">R5</text>
<text x="71.9" y="115.6">VDD3V3</text>
<text x="81.9" y="115.6">VDD3V3</text>
<text x="93" y="118.5">R18</text>
<text x="107.6" y="114.5">1K</text>
<text x="108.9" y="119.2">11</text>
<text x="113.2" y="117.4">U5</text>
<text x="116.9" y="115.6">D2</text>
<text x="141.4" y="119.2">10</text>
<text x="157.6" y="115.4">R4</text>
<text x="157.6" y="117.2">10K</text>
<text x="162.2" y="115.4">R9</text>
<text x="162.2" y="117.2">10K</text>
<text x="166.7" y="115.4">R10</text>
<text x="166.7" y="117.2">10K</text>
<text x="171.3" y="115.4">R13</text>
<text x="171.3" y="117.2">10K</text>
<text x="226.2" y="115.6">17</text>
<text x="226.2" y="117.4">18</text>
<text x="226.2" y="119.2">19</text>
<text x="231.7" y="114.7">G3</text>
<text x="231.7" y="116.5">G4</text>
<text x="231.7" y="118.3">G5</text>
<text x="16.8" y="121">27</text>
<text x="16.8" y="122.9">28</text>
<text x="16.8" y="124.7">29</text>
<text x="23.2" y="125.6">LCD_PWR</text>
<text x="23.2" y="120.1">VD22</text>
<text x="23.2" y="121.9">VD23</text>
<text x="37.7" y="120.1">R6</text>
<text x="37.7" y="121.9">R7</text>
<text x="65.9" y="120.8">C39</text>
<text x="66.8" y="124.5">106</text>
<text x="76.8" y="122.7">C46</text>
<text x="76.8" y="124.5">104</text>
<text x="81.4" y="120.8">C44</text>
<text x="81.4" y="124.5">106</text>
<text x="93" y="121.8">10K</text>
<text x="108.9" y="121">12</text>
<text x="108.9" y="122.9">13</text>
<text x="108.9" y="124.7">14</text>
<text x="114.3" y="120.1">P3.7/CEX0/PWM0</text>
<text x="114.3" y="121.9">P1.0</text>
<text x="114.3" y="123.8">P1.1</text>
<text x="114.3" y="125.6">P1.2</text>
<text x="122.9" y="121.9">PWM1/CEX1/T1/P3.5</text>
<text x="129.4" y="123.8">ECI/T0/P3.4</text>
<text x="130.7" y="125.6">INT1/P3.3</text>
<text x="134.2" y="120.1">GND</text>
<text x="141.4" y="124.7">7</text>
<text x="141.4" y="122.9">8</text>
<text x="141.4" y="121">9</text>
<text x="226.2" y="121">20</text>
<text x="226.2" y="122.9">21</text>
<text x="226.2" y="124.7">22</text>
<text x="231.7" y="120.1">G6</text>
<text x="231.7" y="121.9">G7</text>
<text x="231.7" y="123.8">B0</text>
<text x="231.7" y="125.6">B1</text>
<text x="5.3" y="131.7">B</text>
<text x="16.8" y="126.5">30</text>
<text x="16.8" y="128.3">31</text>
<text x="16.8" y="130.1">32</text>
<text x="16.8" y="131.9">33</text>
<text x="23.2" y="131">VM</text>
<text x="82.1" y="128.1">R5</text>
<text x="82.1" y="130.8">1K</text>
<text x="98.7" y="128.3">nSS</text>
<text x="98.7" y="130.1">BL_EN</text>
<text x="108.9" y="126.5">15</text>
<text x="108.9" y="128.3">16</text>
<text x="108.9" y="130.1">17</text>
<text x="108.9" y="131.9">18</text>
<text x="114.3" y="127.4">P1.3</text>
<text x="114.3" y="129.2">P1.4/SS</text>
<text x="114.3" y="131">P1.5/MOSI</text>
<text x="130.7" y="127.4">INT0/P3.2</text>
<text x="132.5" y="131">XTAL2</text>
<text x="132.5" y="129.2">XTAL1</text>
<text x="141.4" y="126.5">6</text>
<text x="141.4" y="130.1">4</text>
<text x="141.4" y="128.3">5</text>
<text x="141.4" y="131.9">3</text>
<text x="154.9" y="126.7">R27</text>
<text x="161.6" y="130.1">2</text>
<text x="162.2" y="126.3">0R</text>
<text x="169.6" y="130.1">1</text>
<text x="226.2" y="126.5">23</text>
<text x="226.2" y="128.3">24</text>
<text x="226.2" y="130.1">25</text>
<text x="226.2" y="131.9">26</text>
<text x="231.7" y="127.4">B2</text>
<text x="231.7" y="129.2">B3</text>
<text x="231.7" y="131">B4</text>
<text x="283.7" y="131.7">B</text>
<text x="16.8" y="133.8">34</text>
<text x="16.8" y="135.6">35</text>
<text x="16.8" y="137.4">36</text>
<text x="23.2" y="132.8">VSYNC</text>
<text x="23.2" y="134.7">HSYNC</text>
<text x="23.2" y="136.5">VCLK</text>
<text x="91.4" y="133.8">LCDPWR2MCU</text>
<text x="108.9" y="133.8">19</text>
<text x="108.9" y="135.6">20</text>
<text x="114.3" y="132.8">P1.6/MISO</text>
<text x="114.3" y="134.7">P1.7/SCLK</text>
<text x="114.3" y="136.5">VCC</text>
<text x="131.3" y="134.7">RxD/P3.0</text>
<text x="131.3" y="132.8">TxD/P3.1</text>
<text x="134.7" y="136.5">RST</text>
<text x="141.4" y="135.6">1</text>
<text x="141.4" y="133.8">2</text>
<text x="163.3" y="133.6">C52 Y1</text>
<text x="163.3" y="135.4">22p</text>
<text x="172.4" y="133.6">C53</text>
<text x="172.4" y="135.4">22p</text>
<text x="226.2" y="133.8">27</text>
<text x="226.2" y="135.6">28</text>
<text x="226.2" y="137.4">29</text>
<text x="231.7" y="132.8">B5</text>
<text x="231.7" y="134.7">B6</text>
<text x="231.7" y="136.5">B7</text>
<text x="16.8" y="139.2">37</text>
<text x="16.8" y="141">38</text>
<text x="16.8" y="142.8">39</text>
<text x="23.2" y="138.3">TSXM-SCL2</text>
<text x="23.2" y="140.1">TSXP-XEINT14</text>
<text x="23.2" y="141.9">TSYM-SDA2</text>
<text x="23.2" y="143.7">TSYP-XEINT15</text>
<text x="39.3" y="140.1">C9</text>
<text x="39.3" y="143.7">3.3pF</text>
<text x="44.8" y="140.1">C10</text>
<text x="44.8" y="143.7">100pF</text>
<text x="50.3" y="140.1">C11</text>
<text x="50.3" y="143.7">100pF</text>
<text x="55.7" y="140.1">C12</text>
<text x="55.7" y="143.7">100pF</text>
<text x="65" y="139.2">LCD_PWR</text>
<text x="77.6" y="138.5">R12</text>
<text x="77.6" y="141.8">0R</text>
<text x="95.6" y="139.2">VDD3V3</text>
<text x="113.2" y="139.2">STC12LE4052-12I-SOP20</text>
<text x="198.8" y="141">LCD_PWR</text>
<text x="207.7" y="140.3">R2</text>
<text x="207.7" y="143.9">R15</text>
<text x="212.2" y="140.8">0R</text>
<text x="226.2" y="139.2">30</text>
<text x="226.2" y="141">31</text>
<text x="226.2" y="142.8">32</text>
<text x="231.7" y="138.3">GND</text>
<text x="231.7" y="140.1">DCLK</text>
<text x="231.7" y="141.9">DISP</text>
<text x="231.7" y="143.7">HS</text>
<text x="16.8" y="144.7">40</text>
<text x="65.5" y="145.6">VDD3V3</text>
<text x="74.1" y="146.5">L5</text>
<text x="89.6" y="145.6">VDDTP</text>
<text x="97.8" y="145.6">VDDTP</text>
<text x="109.8" y="147.4">1</text>
<text x="109.8" y="149.2">2</text>
<text x="113.2" y="145.6">U6</text>
<text x="114.3" y="148.3">Vcc</text>
<text x="123.6" y="148.3">Dclk</text>
<text x="130.5" y="149.2">15</text>
<text x="130.5" y="147.4">16</text>
<text x="141.4" y="147.4">VDDTP</text>
<text x="204.2" y="144.7">(NC)</text>
<text x="204.2" y="147.4">(NC)R16</text>
<text x="212.2" y="144.4">0R</text>
<text x="212.2" y="148.1">0R</text>
<text x="226.2" y="144.7">33</text>
<text x="226.2" y="146.5">34</text>
<text x="226.2" y="148.3">35</text>
<text x="231.7" y="145.6">VS</text>
<text x="231.7" y="147.4">DE</text>
<text x="231.7" y="149.2">NC</text>
<text x="70.5" y="150.8">C45</text>
<text x="70.5" y="152.7">104</text>
<text x="74.1" y="150.1">600R@100MHz</text>
<text x="83.2" y="152.7">C40</text>
<text x="86.8" y="152.7">106</text>
<text x="94.1" y="150.8">C47</text>
<text x="94.1" y="152.7">104</text>
<text x="109.8" y="151">3</text>
<text x="109.8" y="152.8">4</text>
<text x="109.8" y="154.6">5</text>
<text x="114.3" y="150.1">X+</text>
<text x="114.3" y="151.9">Y+</text>
<text x="114.3" y="153.7">X-</text>
<text x="114.3" y="155.6">Y-</text>
<text x="123.4" y="155.6">Dout</text>
<text x="123.4" y="153.7">Busy</text>
<text x="124.3" y="151.9">Din</text>
<text x="124.7" y="150.1">CS</text>
<text x="130.5" y="151">14</text>
<text x="130.5" y="154.6">12</text>
<text x="130.5" y="152.8">13</text>
<text x="144.9" y="152.7">R40</text>
<text x="144.9" y="154.5">10K</text>
<text x="166" y="150.1">J3</text>
<text x="167.1" y="152.8">1</text>
<text x="167.1" y="154.6">2</text>
<text x="226.2" y="150.1">36</text>
<text x="226.2" y="151.9">37</text>
<text x="226.2" y="153.7">38</text>
<text x="226.2" y="155.6">39</text>
<text x="231.7" y="151">GND</text>
<text x="231.7" y="152.8">X+</text>
<text x="231.7" y="154.6">Y-</text>
<text x="109.8" y="156.5">6</text>
<text x="109.8" y="158.3">7</text>
<text x="109.8" y="160.1">8</text>
<text x="114.3" y="157.4">GND</text>
<text x="114.3" y="159.2">IN3</text>
<text x="114.3" y="161">IN4</text>
<text x="120.9" y="157.4">PENIRG</text>
<text x="123.8" y="161">Vref</text>
<text x="124.1" y="159.2">Vcc</text>
<text x="130.5" y="158.3">10</text>
<text x="130.5" y="156.5">11</text>
<text x="130.5" y="160.1">9</text>
<text x="166" y="161">CON4</text>
<text x="167.1" y="156.5">3</text>
<text x="167.1" y="158.3">4</text>
<text x="226.2" y="157.4">40</text>
<text x="231.7" y="156.5">X-</text>
<text x="231.7" y="158.3">Y+</text>
<text x="114.1" y="167.4">L3</text>
<text x="145.1" y="167.4">L2</text>
<text x="230.6" y="162.8">H43</text>
<text x="108.7" y="171.7">C48</text>
<text x="108.7" y="173.5">104</text>
<text x="114.1" y="171">600R@100MHz</text>
<text x="142.3" y="171.7">C50</text>
<text x="142.3" y="173.5">104</text>
<text x="145.1" y="171">600R@100MHz</text>
<text x="5.3" y="182.1">A</text>
<text x="13.1" y="180.1">H4</text>
<text x="13.1" y="185.5">CON1</text>
<text x="16.5" y="182.5" transform="rotate(-90 16.5 182.5)">1</text>
<text x="19.5" y="180.1">H3</text>
<text x="19.5" y="185.5">CON1</text>
<text x="22.8" y="182.5" transform="rotate(-90 22.8 182.5)">1</text>
<text x="26.8" y="180.1">H2</text>
<text x="26.8" y="185.5">CON1</text>
<text x="30.1" y="182.5" transform="rotate(-90 30.1 182.5)">1</text>
<text x="34.1" y="180.1">H1</text>
<text x="34.1" y="185.5">CON1</text>
<text x="37.4" y="182.5" transform="rotate(-90 37.4 182.5)">1</text>
<text x="108.7" y="184.4">C49</text>
<text x="114.1" y="180.1">L4</text>
<text x="114.1" y="183.7">600R@100MHz</text>
<text x="142.3" y="184.4">C51</text>
<text x="145.1" y="180.1">L6</text>
<text x="145.1" y="183.7">600R@100MHz</text>
<text x="283.7" y="182.1">A</text>
<text x="108.7" y="186.3">104</text>
<text x="142.3" y="186.3">104</text>
</g>
<g font-size="1.3">
<text x="16.8" y="21.9">ARM</text>
<text x="15.9" y="24.7">TSXM-SCL2</text>
<text x="15.9" y="28.3">TSYM-SDA2</text>
<text x="15.9" y="32">TSXP-XEINT14</text>
<text x="15.9" y="35.6">TSYP-XEINT15</text>
<text x="15.9" y="41">TouchOne</text>
<text x="104.1" y="40.1">ACC_INT</text>
<text x="142.3" y="40.1">SCL</text>
<text x="142.3" y="38.3">SDA</text>
<text x="15.9" y="43.8">ITPXM</text>
<text x="15.9" y="47.4">ITPYM</text>
<text x="15.9" y="51">ITPXP</text>
<text x="15.9" y="54.7">ITPYP</text>
<text x="188.8" y="73.7">LED+</text>
<text x="188.8" y="81">LED-</text>
<text x="217" y="88.3">LED+</text>
<text x="217" y="86.5">LED-</text>
<text x="146.9" y="91.9">LEDDIM</text>
<text x="217" y="90.1">GND</text>
<text x="217" y="91.9">VDD3V3</text>
<text x="217" y="93.7">VD16</text>
<text x="217" y="95.6">VD17</text>
<text x="217" y="97.4">VD18</text>
<text x="217" y="99.2">VD19</text>
<text x="217" y="101">VD20</text>
<text x="217" y="102.8">VD21</text>
<text x="217" y="104.6">VD22</text>
<text x="217" y="106.5">VD23</text>
<text x="98.7" y="111.9">DownLED</text>
<text x="217" y="108.3">VD8</text>
<text x="217" y="110.1">VD9</text>
<text x="217" y="111.9">VD10</text>
<text x="217" y="113.7">VD11</text>
<text x="98.7" y="119.2">LEDDIM</text>
<text x="144.2" y="119.2">GND</text>
<text x="217" y="115.5">VD12</text>
<text x="217" y="117.4">VD13</text>
<text x="217" y="119.2">VD14</text>
<text x="87.8" y="124.6">MCURST</text>
<text x="98.7" y="121">SPICLK</text>
<text x="98.7" y="122.8">SPIDIN</text>
<text x="98.7" y="124.6">SPIDO</text>
<text x="144.2" y="121">MCU_SCL</text>
<text x="144.2" y="122.8">MCU_SDA</text>
<text x="144.2" y="124.6">MCU_INT</text>
<text x="217" y="121">VD15</text>
<text x="217" y="122.8">VD0</text>
<text x="217" y="124.6">VD1</text>
<text x="23.2" y="127.4">PWM</text>
<text x="98.7" y="126.4">TP_IRQ</text>
<text x="98.7" y="131.9">DownLED</text>
<text x="144.2" y="131.9">MCU_TXD</text>
<text x="144.2" y="128.3">MCU_X1</text>
<text x="144.2" y="130.1">MCU_X2</text>
<text x="144.2" y="126.4">ONEWIRE</text>
<text x="174.2" y="126.4">PWM</text>
<text x="217" y="126.5">VD2</text>
<text x="217" y="128.3">VD3</text>
<text x="217" y="130.1">VD4</text>
<text x="217" y="131.9">VD5</text>
<text x="144.2" y="135.6">MCURST</text>
<text x="144.2" y="133.7">MCU_RXD</text>
<text x="217" y="133.7">VD6</text>
<text x="217" y="135.6">VD7</text>
<text x="217" y="137.4">GND</text>
<text x="217" y="139.2">VCLK</text>
<text x="217" y="141">LCD_EN</text>
<text x="217" y="142.8">HSYNC</text>
<text x="100.5" y="149.2">ADSX+</text>
<text x="134.2" y="147.4">SPICLK</text>
<text x="134.2" y="149.2">nSS</text>
<text x="198.8" y="144.6">BL_EN</text>
<text x="198.8" y="148.3">VDD3V3</text>
<text x="217" y="144.6">VSYNC</text>
<text x="217" y="146.5">VM</text>
<text x="100.5" y="152.8">ADSX-</text>
<text x="100.5" y="151">ADSY+</text>
<text x="100.5" y="154.6">ADSY-</text>
<text x="134.2" y="151">SPIDIN</text>
<text x="134.2" y="154.6">SPIDO</text>
<text x="155.1" y="153.7">MCU_TXD</text>
<text x="155.1" y="151.9">MCU_RXD</text>
<text x="155.1" y="155.5">VDD5V</text>
<text x="170.6" y="151.9">ARMTXD</text>
<text x="170.6" y="153.7">ARMRXD</text>
<text x="170.6" y="155.5">VDD5V</text>
<text x="217" y="150.1">GND</text>
<text x="134.2" y="156.4">TP_IRQ</text>
<text x="155.1" y="157.4">GND</text>
<text x="170.6" y="157.4">GND</text>
<text x="99.6" y="168.3">ADSX+</text>
<text x="125" y="168.3">ITPXP</text>
<text x="133.2" y="168.3">ADSX-</text>
<text x="156" y="168.3">ITPXM</text>
<text x="99.6" y="181">ADSY+</text>
<text x="125" y="181">ITPYP</text>
<text x="133.2" y="181">ADSY-</text>
<text x="156" y="181">ITPYM</text>
</g>
<g font-size="1">
<text x="35.9" y="28.4">LCD_TSYM</text>
<text x="35.9" y="24.8">LCD_TSXM</text>
<text x="35.9" y="35.7">LCD_TSYP</text>
<text x="35.9" y="32">LCD_TSXP</text>
<text x="35.9" y="47.5">LCD_TSYM</text>
<text x="35.9" y="43.9">LCD_TSXM</text>
<text x="35.9" y="51.1">LCD_TSXP</text>
<text x="35.9" y="54.8">LCD_TSYP</text>
<text x="217" y="153.8">LCD_TSYM</text>
<text x="217" y="155.6">LCD_TSXM</text>
<text x="217" y="152">LCD_TSXP</text>
<text x="217" y="157.4">LCD_TSYP</text>
</g>
</svg>
